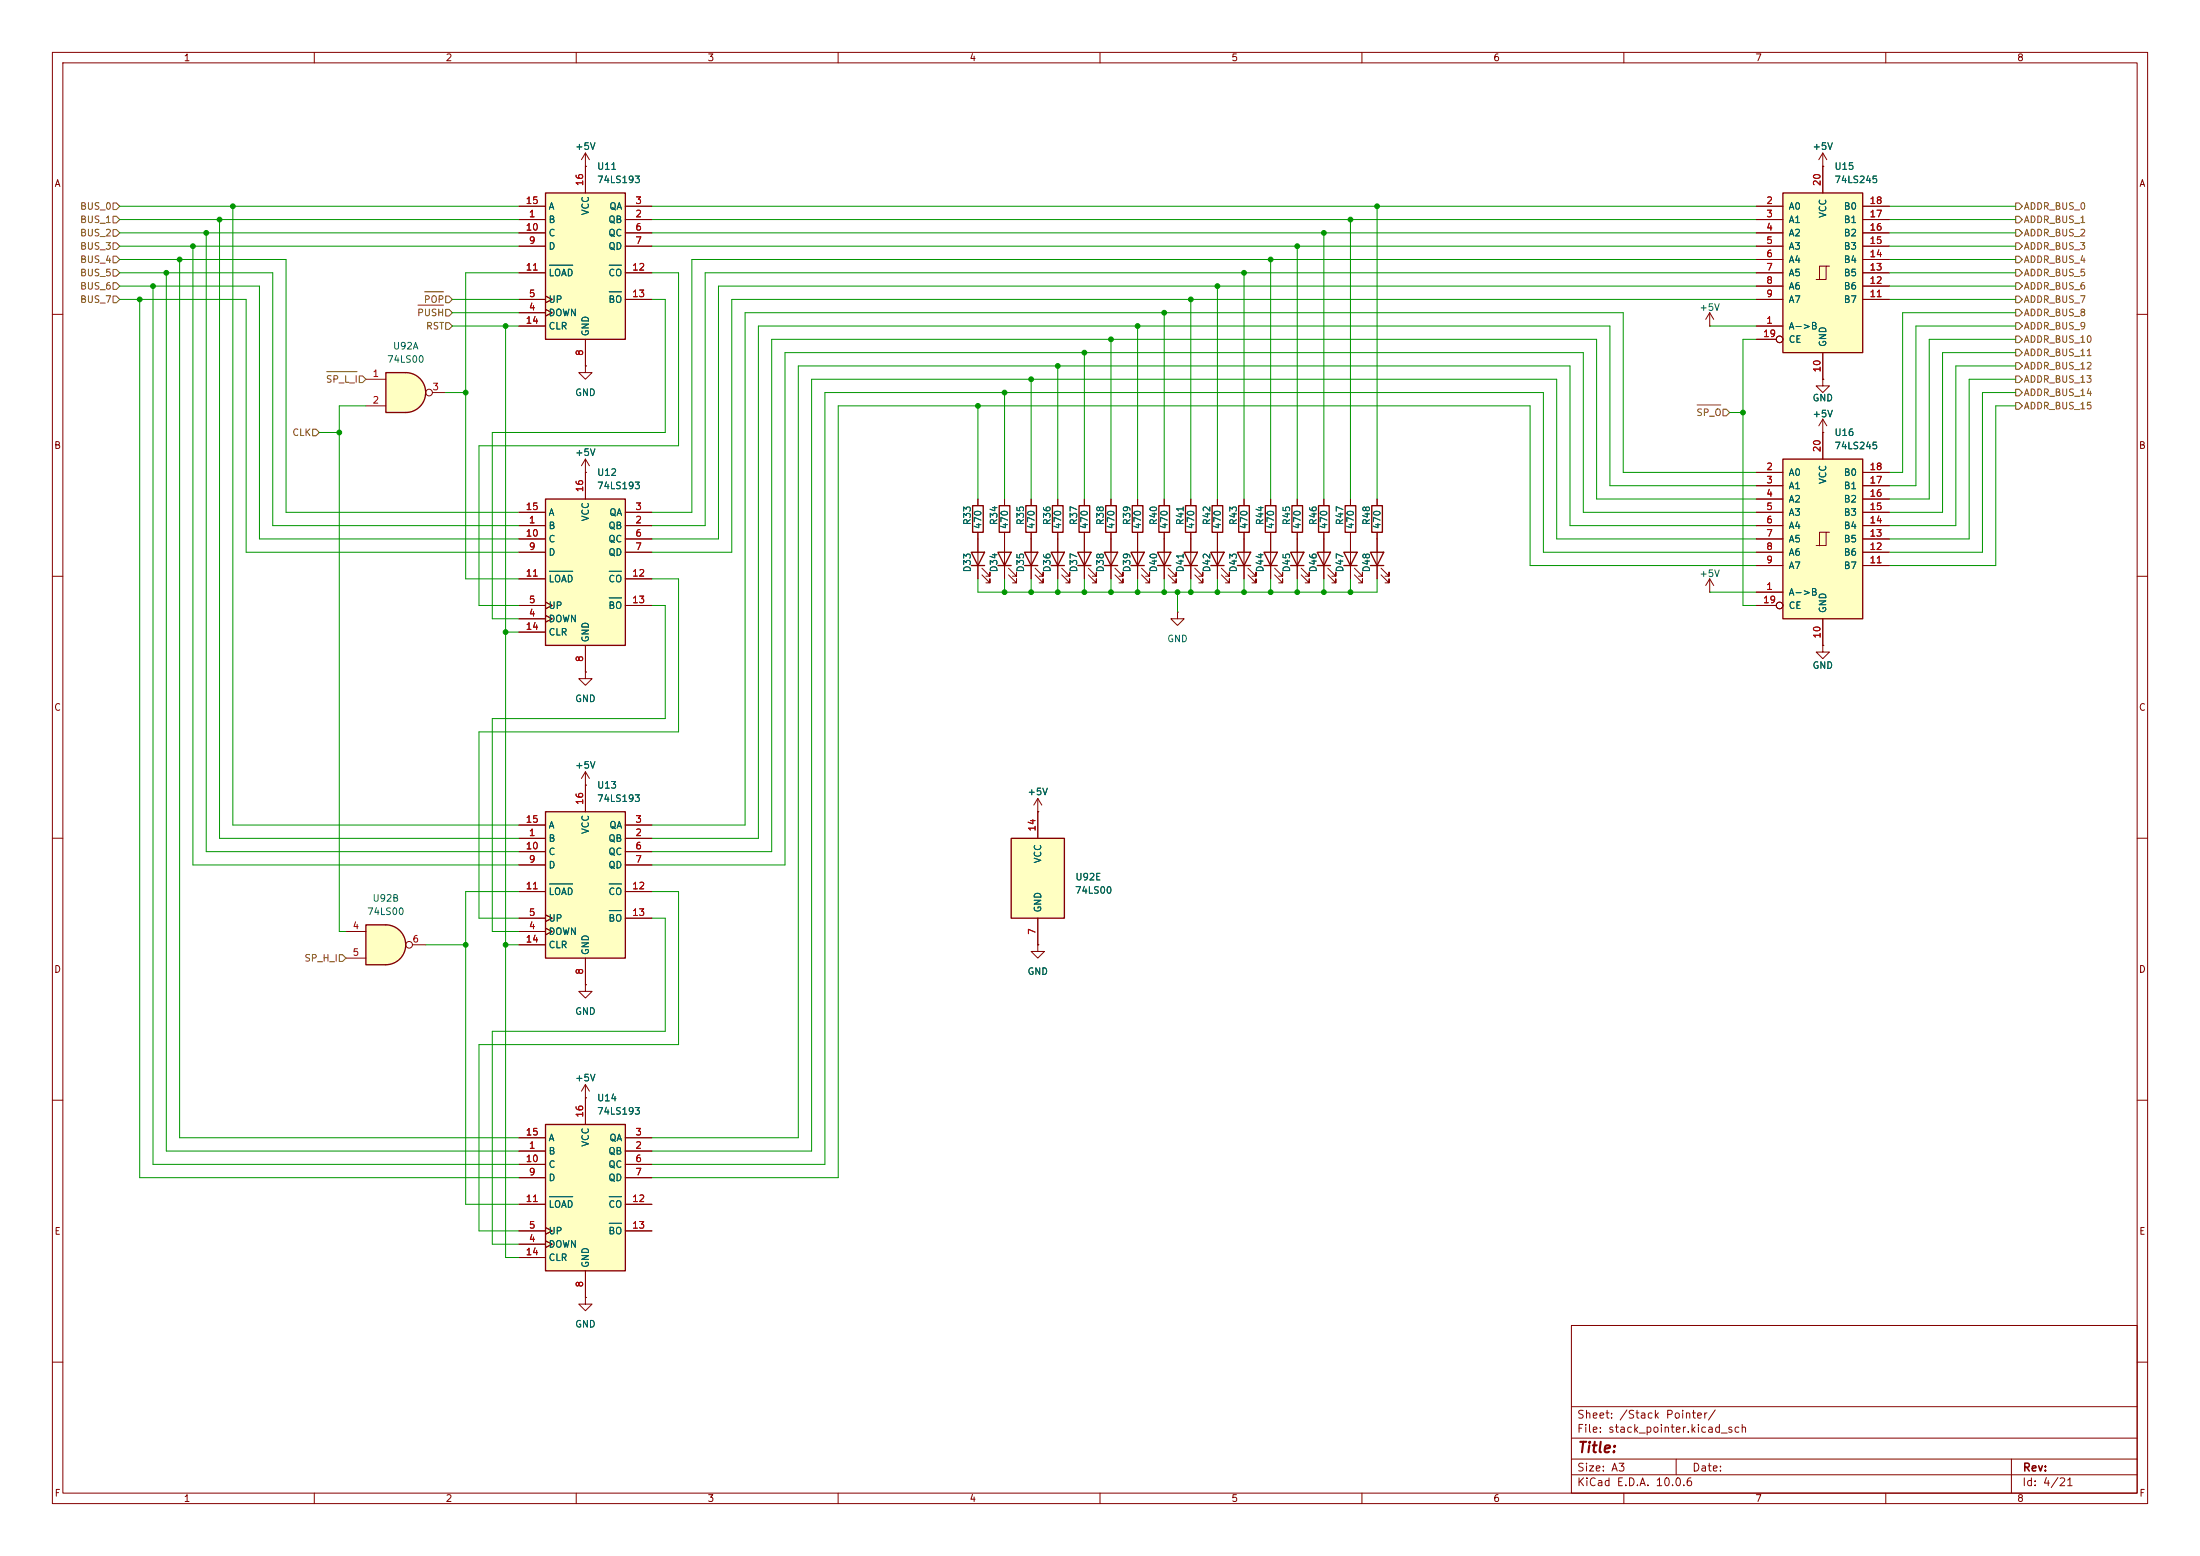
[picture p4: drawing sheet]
<svg xmlns="http://www.w3.org/2000/svg" width="420mm" height="297mm" viewBox="0 0 420 297" stroke-linecap="round" stroke-linejoin="round" font-family="sans-serif">
<g fill="none" stroke="#840000" stroke-width=".19">
<path d="M10 10h400v277h-400zM12 12h396v273h-396zM60 10v2M110 10v2M160 10v2M210 10v2M260 10v2M310 10v2M360 10v2M326.4 59.7l-.8 1.3M326.4 59.7l.8 1.3M326.4 59.7v2.5"/>
<path d="M10 60h2M326.4 62.2h.1M408 60h2M186.7 95.3v1.2M227.3 95.3v1.2M232.4 95.3v1.2M237.5 95.3v1.2M242.6 95.3v1.2M252.7 95.3v1.2M257.8 95.3v1.2M262.9 95.3v1.2M10 110h2"/>
<path d="M186.7 101.6v8.9M187.5 109.7l1.5 1.6v-.8v.8h-.8M187.5 108.5l1.5 1.5v-.8v.8h-.8M227.3 101.6v8.9M228.1 109.7l1.5 1.6v-.8v.8h-.7M228.1 108.5l1.5 1.5v-.8v.8h-.7M232.4 101.6v8.9M233.2 109.7l1.5 1.6v-.8v.8h-.8M233.2 108.5l1.5 1.5v-.8v.8h-.8M237.5 101.6v1.3M242.6 101.6v8.9M243.3 109.7l1.6 1.6v-.8v.8h-.8"/>
<path d="M243.3 108.5l1.6 1.5v-.8v.8h-.8M247.6 102.9v7.6M248.4 109.7l1.5 1.6v-.8v.8h-.7M248.4 108.5l1.5 1.5v-.8v.8h-.7M252.7 101.6v1.3M257.8 101.6v1.3M262.9 101.6v8.9M263.7 109.7l1.5 1.6v-.8v.8h-.8M263.7 108.5l1.5 1.5v-.8v.8h-.8M408 110h2M10 160h2M408 160h2"/>
<path d="M10 210h2M408 210h2M300 253h108v32h-108zM10 260h2M300 278.5h108M300 274.5h108M300 268.5h108M320 278.5v3M384 278.5v6.5M408 260h2M60 285v2M110 285v2"/>
<path d="M160 285v2M210 285v2M260 285v2M300 281.5h108M310 285v2M360 285v2"/>
</g>
<g fill="none" stroke="#840000" stroke-width=".25">
<path d="M185.7 96.5h2v5.1h-2zM226.3 96.5h2v5.1h-2zM231.4 96.5h2v5.1h-2zM236.5 96.5h2v5.1h-2zM241.6 96.5h2v5.1h-2zM251.7 96.5h2v5.1h-2zM256.8 96.5h2v5.1h-2zM261.9 96.5h2v5.1h-2zM185.4 105.4h2.6l-1.3 2.6zM185.4 108h2.6M226.1 105.4h2.5l-1.3 2.6zM226.1 108h2.5"/>
<path d="M231.1 105.4h2.6l-1.3 2.6zM231.1 108h2.6M241.3 105.4h2.5l-1.2 2.6zM241.3 108h2.5M246.4 105.4h2.5l-1.3 2.6zM246.4 108h2.5M261.6 105.4h2.6l-1.3 2.6zM261.6 108h2.6"/>
</g>
<path d="M73.7 176.5a3.8 3.8 0 0 1 3.8 3.8 3.8 3.8 0 0 1-3.8 3.9z" fill="#ffffc2" stroke="#ffffc2" stroke-width=".19"/>
<path d="M69.8 176.5h3.9v7.7h-3.9z" fill="#ffffc2"/>
<path d="M69.8 176.5h3.9a3.8 3.8 0 0 1 3.8 3.8 3.8 3.8 0 0 1-3.8 3.9h-3.9z" fill="none" stroke="#840000" stroke-width=".25"/>
<g fill="none" stroke="#840000" stroke-width=".19">
<path d="M111.8 31.8h.1M111.8 29.2l-.8 1.3M111.8 29.2l.7 1.3M111.8 29.2v2.6M66 177.8h3.8M66 182.9h3.8M78.7 180.3h2.6"/>
<circle cx="78.1" cy="180.3" r=".63"/>
</g>
<path d="M104.1 36.8h15.3v28h-15.3z" fill="#ffffc2"/>
<path d="M104.1 36.8h15.3v28h-15.3z" fill="none" stroke="#840000" stroke-width=".25"/>
<g fill="none" stroke="#840000" stroke-width=".19">
<path d="M99.1 39.4h5M111.8 31.8v5M119.4 39.4h5.1M99.1 41.9h5M99.1 59.7h5M99.1 57.2h5M99.1 44.5h5M99.1 47h5M99.1 52.1h5M104.1 59.1l1.3 .6-1.3 .6M104.1 56.5l1.3 .7-1.3 .6M119.4 41.9h5.1"/>
<path d="M119.4 57.2h5.1M119.4 44.5h5.1M119.4 47h5.1M119.4 52.1h5.1M99.1 62.2h5M111.8 69.9v1.2h1.2l-1.2 1.3-1.3-1.3h1.3M111.8 69.9h.1M111.8 64.8v5.1M111.8 90.2h.1M111.8 87.6v2.6M111.8 87.6l-.8 1.3M111.8 87.6l.7 1.3"/>
</g>
<path d="M104.9 50.6h4.4M116.3 50.6h2.3M116.3 55.7h2.3" fill="none" stroke="#006464" stroke-width=".19"/>
<path d="M104.1 95.3h15.3v27.9h-15.3z" fill="#ffffc2"/>
<path d="M104.1 95.3h15.3v27.9h-15.3z" fill="none" stroke="#840000" stroke-width=".25"/>
<g fill="none" stroke="#840000" stroke-width=".19">
<path d="M99.1 97.8h5M111.8 90.2v5.1M119.4 97.8h5.1M99.1 100.3h5M99.1 118.1h5M99.1 115.6h5M99.1 102.9h5M99.1 105.4h5M99.1 110.5h5M104.1 117.5l1.3 .6-1.3 .6M104.1 114.9l1.3 .7-1.3 .6M119.4 100.3h5.1"/>
<path d="M119.4 115.6h5.1M119.4 102.9h5.1M119.4 105.4h5.1M119.4 110.5h5.1M99.1 120.7h5M111.8 128.3v1.2h1.2l-1.2 1.3-1.3-1.3h1.3M111.8 128.3h.1M111.8 123.2v5.1"/>
</g>
<path d="M104.9 109h4.4M116.3 109h2.3M116.3 114.1h2.3" fill="none" stroke="#006464" stroke-width=".19"/>
<path d="M77.5 71.1a3.8 3.8 0 0 1 3.8 3.8 3.8 3.8 0 0 1-3.8 3.8z" fill="#ffffc2" stroke="#ffffc2" stroke-width=".19"/>
<path d="M73.7 71.1h3.8v7.6h-3.8z" fill="#ffffc2"/>
<path d="M73.7 71.1h3.8a3.8 3.8 0 0 1 3.8 3.8 3.8 3.8 0 0 1-3.8 3.8h-3.8z" fill="none" stroke="#840000" stroke-width=".25"/>
<g fill="none" stroke="#840000" stroke-width=".19">
<path d="M69.8 72.4h3.9M69.8 77.5h3.9M82.5 74.9h2.6"/>
<circle cx="81.9" cy="74.9" r=".63"/>
</g>
<path d="M193 160h10.2v15.3h-10.2z" fill="#ffffc2"/>
<g fill="none" stroke="#840000" stroke-width=".25">
<path d="M195.8 96.5h2.1v5.1h-2.1zM200.9 96.5h2v5.1h-2zM206 96.5h2v5.1h-2zM211.1 96.5h2v5.1h-2zM216.2 96.5h2v5.1h-2zM221.2 96.5h2.1v5.1h-2.1zM246.6 96.5h2.1v5.1h-2.1zM195.6 105.4h2.5l-1.3 2.6zM195.6 108h2.5M200.7 105.4h2.5l-1.3 2.6zM200.7 108h2.5M205.7 105.4h2.6l-1.3 2.6z"/>
<path d="M205.7 108h2.6M210.8 105.4h2.6l-1.3 2.6zM210.8 108h2.6M215.9 105.4h2.5l-1.2 2.6zM215.9 108h2.5M221 105.4h2.5l-1.3 2.6zM221 108h2.5M193 160h10.2v15.3h-10.2z"/>
</g>
<g fill="none" stroke="#840000" stroke-width=".19">
<path d="M196.8 95.3v1.2M201.9 95.3v1.2M207 95.3v1.2M212.1 95.3v1.2M217.2 95.3v1.2M222.2 95.3v1.2M247.6 95.3v1.2M196.8 101.6v8.9M197.6 109.7l1.5 1.6v-.8v.8h-.7M197.6 108.5l1.5 1.5v-.8v.8h-.7M201.9 101.6v8.9M202.7 109.7l1.5 1.6v-.8v.8h-.7"/>
<path d="M202.7 108.5l1.5 1.5v-.8v.8h-.7M207 101.6v8.9M207.8 109.7l1.5 1.6v-.8v.8h-.8M207.8 108.5l1.5 1.5v-.8v.8h-.8M212.1 101.6v8.9M212.9 109.7l1.5 1.6v-.8v.8h-.8M212.9 108.5l1.5 1.5v-.8v.8h-.8M217.2 101.6v8.9M217.9 109.7l1.6 1.6v-.8v.8h-.8M217.9 108.5l1.6 1.5v-.8v.8h-.8M222.2 101.6v8.9M223 109.7l1.5 1.6v-.8v.8h-.7"/>
<path d="M223 108.5l1.5 1.5v-.8v.8h-.7M224.8 116.8v1.3h1.3l-1.3 1.3-1.3-1.3h1.3M224.8 116.8h.1M247.6 101.6v1.3M198.1 154.9h.1M198.1 152.4v7.6M198.1 152.4l-.7 1.3M198.1 152.4l.8 1.3M198.1 175.3v5M198.1 180.3v1.3h1.3l-1.3 1.3-1.3-1.3h1.3M198.1 180.3h.1"/>
</g>
<path d="M340.4 36.8h15.2v30.5h-15.2z" fill="#ffffc2"/>
<g fill="none" stroke="#840000" stroke-width=".19">
<path d="M335.3 39.4h5.1M348 31.8h.1M348 29.2v7.6M348 29.2l-.8 1.3M348 29.2l.7 1.3M355.6 39.4h5.1M335.3 41.9h5.1M335.3 44.5h5.1M335.3 47h5.1M335.3 49.5h5.1M335.3 52.1h5.1M335.3 54.6h5.1"/>
<path d="M335.3 57.2h5.1M348.6 50.8h-1.3v2.5M349.2 50.8h-.6v2.5h-1.9M355.6 41.9h5.1M355.6 44.5h5.1M355.6 47h5.1M355.6 49.5h5.1M355.6 52.1h5.1M355.6 54.6h5.1M355.6 57.2h5.1M335.3 62.2h5.1M335.3 64.8h3.8"/>
<path d="M348 72.4v1.3h1.2l-1.2 1.2-1.3-1.2h1.3M348 72.4h.1M348 67.3v5.1M348 82.6h.1M348 80v2.6M348 80l-.8 1.3M348 80l.7 1.3M326.4 113h.1M326.4 110.5l-.8 1.3M326.4 110.5l.8 1.3M326.4 110.5v2.5M348 123.2v1.3h1.2l-1.2 1.2-1.3-1.2h1.3"/>
<path d="M348 123.2h.1"/>
<circle cx="339.7" cy="64.8" r=".63"/>
</g>
<path d="M340.4 36.8h15.2v30.5h-15.2z" fill="none" stroke="#840000" stroke-width=".25"/>
<path d="M340.4 87.6h15.2v30.5h-15.2z" fill="#ffffc2"/>
<g fill="none" stroke="#840000" stroke-width=".19">
<path d="M191.8 95.3v1.2M335.3 90.2h5.1M335.3 92.7h5.1M335.3 95.3h5.1M335.3 97.8h5.1M348 82.6v5M355.6 90.2h5.1M355.6 92.7h5.1M355.6 95.3h5.1M355.6 97.8h5.1M191.8 101.6v8.9M192.5 109.7l1.6 1.6v-.8v.8h-.8"/>
<path d="M192.5 108.5l1.6 1.5v-.8v.8h-.8M237.5 102.9v7.6M238.3 109.7l1.5 1.6v-.8v.8h-.8M238.3 108.5l1.5 1.5v-.8v.8h-.8M252.7 102.9v7.6M253.5 109.7l1.5 1.6v-.8v.8h-.7M253.5 108.5l1.5 1.5v-.8v.8h-.7M257.8 102.9v7.6M258.6 109.7l1.5 1.6v-.8v.8h-.8M258.6 108.5l1.5 1.5v-.8v.8h-.8M335.3 113h5.1M335.3 100.3h5.1"/>
<path d="M335.3 102.9h5.1M335.3 105.4h5.1M335.3 108h5.1M335.3 115.6h3.8M348 118.1v5.1M348.6 101.6h-1.3v2.5M349.2 101.6h-.6v2.5h-1.9M355.6 100.3h5.1M355.6 102.9h5.1M355.6 105.4h5.1M355.6 108h5.1M111.8 149.9h.1"/>
<path d="M111.8 147.3l-.8 1.3M111.8 147.3l.7 1.3M111.8 147.3v2.6"/>
<circle cx="339.7" cy="115.6" r=".63"/>
</g>
<path d="M190.8 96.5h2v5.1h-2zM340.4 87.6h15.2v30.5h-15.2zM190.5 105.4h2.5l-1.2 2.6zM190.5 108h2.5M236.2 105.4h2.6l-1.3 2.6zM236.2 108h2.6M251.5 105.4h2.5l-1.3 2.6zM251.5 108h2.5M256.5 105.4h2.6l-1.3 2.6zM256.5 108h2.6" fill="none" stroke="#840000" stroke-width=".25"/>
<path d="M104.1 154.9h15.3v28h-15.3z" fill="#ffffc2"/>
<path d="M104.1 154.9h15.3v28h-15.3z" fill="none" stroke="#840000" stroke-width=".25"/>
<g fill="none" stroke="#840000" stroke-width=".19">
<path d="M99.1 157.5h5M111.8 149.9v5M119.4 157.5h5.1M99.1 160h5M99.1 177.8h5M99.1 175.3h5M99.1 162.6h5M99.1 165.1h5M99.1 170.2h5M104.1 177.2l1.3 .6-1.3 .6M104.1 174.6l1.3 .7-1.3 .6M119.4 160h5.1"/>
<path d="M119.4 175.3h5.1M119.4 162.6h5.1M119.4 165.1h5.1M119.4 170.2h5.1M99.1 180.3h5M111.8 182.9v5.1"/>
</g>
<path d="M104.9 168.7h4.4M116.3 168.7h2.3M116.3 173.8h2.3" fill="none" stroke="#006464" stroke-width=".19"/>
<path d="M104.1 214.6h15.3v28h-15.3z" fill="#ffffc2"/>
<path d="M104.1 214.6h15.3v28h-15.3z" fill="none" stroke="#840000" stroke-width=".25"/>
<g fill="none" stroke="#840000" stroke-width=".19">
<path d="M99.1 39.4h5M111.8 31.8h.1M111.8 31.8v5M119.4 39.4h5.1M335.3 39.4h5.1M348 31.8h.1M348 31.8v5M355.6 39.4h5.1M99.1 41.9h5M99.1 59.7h5M99.1 57.2h5M99.1 44.5h5"/>
<path d="M99.1 47h5M99.1 52.1h5M104.1 59.1l1.3 .6-1.3 .6M104.1 56.5l1.3 .7-1.3 .6M119.4 41.9h5.1M119.4 57.2h5.1M119.4 44.5h5.1M119.4 47h5.1M119.4 52.1h5.1M335.3 41.9h5.1M335.3 57.2h5.1M335.3 44.5h5.1"/>
<path d="M335.3 47h5.1M335.3 52.1h5.1M335.3 49.5h5.1M335.3 54.6h5.1M355.6 41.9h5.1M355.6 57.2h5.1M355.6 44.5h5.1M355.6 47h5.1M355.6 52.1h5.1M355.6 49.5h5.1M355.6 54.6h5.1M99.1 62.2h5"/>
<path d="M111.8 69.9h.1M111.8 64.8v5.1M335.3 62.2h5.1M335.3 64.8h3.8M348 72.4h.1M348 67.3v5.1M99.1 97.8h5M111.8 90.2h.1M111.8 90.2v5.1M119.4 97.8h5.1M186.7 95.3v1.2M191.8 95.3v1.2"/>
<path d="M196.8 95.3v1.2M201.9 95.3v1.2M207 95.3v1.2M212.1 95.3v1.2M217.2 95.3v1.2M222.2 95.3v1.2M227.3 95.3v1.2M232.4 95.3v1.2M237.5 95.3v1.2M242.6 95.3v1.2M247.6 95.3v1.2M252.7 95.3v1.2"/>
<path d="M257.8 95.3v1.2M262.9 95.3v1.2M335.3 97.8h5.1M335.3 90.2h5.1M335.3 92.7h5.1M335.3 95.3h5.1M348 82.6h.1M348 82.6v5M355.6 97.8h5.1M355.6 90.2h5.1M355.6 92.7h5.1M355.6 95.3h5.1"/>
<path d="M99.1 100.3h5M99.1 118.1h5M99.1 115.6h5M99.1 102.9h5M99.1 105.4h5M99.1 110.5h5M104.1 117.5l1.3 .6-1.3 .6M104.1 114.9l1.3 .7-1.3 .6M119.4 100.3h5.1M119.4 115.6h5.1M119.4 102.9h5.1M119.4 105.4h5.1"/>
<path d="M119.4 110.5h5.1M186.7 101.6v3.8M186.7 108v2.5M191.8 101.6v3.8M191.8 108v2.5M196.8 101.6v3.8M196.8 108v2.5M201.9 101.6v3.8M201.9 108v2.5M207 101.6v3.8M207 108v2.5M212.1 101.6v3.8"/>
<path d="M212.1 108v2.5M217.2 101.6v3.8M217.2 108v2.5M222.2 101.6v3.8M222.2 108v2.5M227.3 101.6v3.8M227.3 108v2.5M232.4 101.6v3.8M232.4 108v2.5M237.5 101.6v3.8M237.5 108v2.5M242.6 101.6v3.8"/>
<path d="M242.6 108v2.5M247.6 101.6v3.8M247.6 108v2.5M252.7 101.6v3.8M252.7 108v2.5M257.8 101.6v3.8M257.8 108v2.5M262.9 101.6v3.8M262.9 108v2.5M335.3 100.3h5.1M335.3 115.6h3.8M335.3 102.9h5.1"/>
<path d="M335.3 105.4h5.1M335.3 113h5.1M335.3 108h5.1M348 118.1v5.1M355.6 100.3h5.1M355.6 102.9h5.1M355.6 105.4h5.1M355.6 108h5.1M99.1 120.7h5M111.8 128.3h.1M111.8 123.2v5.1M348 123.2h.1"/>
<path d="M99.1 157.5h5M111.8 149.9h.1M111.8 149.9v5M119.4 157.5h5.1M198.1 154.9h.1M198.1 154.9v5.1M99.1 160h5M99.1 177.8h5M99.1 175.3h5M99.1 162.6h5M99.1 165.1h5M99.1 170.2h5"/>
<path d="M104.1 177.2l1.3 .6-1.3 .6M104.1 174.6l1.3 .7-1.3 .6M119.4 160h5.1M119.4 175.3h5.1M119.4 162.6h5.1M119.4 165.1h5.1M119.4 170.2h5.1M198.1 175.3v5M99.1 180.3h5M111.8 188v1.2h1.2l-1.2 1.3-1.3-1.3h1.3M111.8 188h.1M111.8 182.9v5.1"/>
<path d="M198.1 180.3h.1M99.1 219.7h5M99.1 217.2h5M111.8 209.6h.1M111.8 207v7.6M111.8 207l-.8 1.3M111.8 207l.7 1.3M119.4 219.7h5.1M119.4 217.2h5.1M99.1 237.5h5M99.1 234.9h5M99.1 222.2h5"/>
<path d="M99.1 224.8h5M99.1 229.9h5M104.1 236.9l1.3 .6-1.3 .6M104.1 234.3l1.3 .6-1.3 .7M119.4 234.9h5.1M119.4 222.2h5.1M119.4 224.8h5.1M119.4 229.9h5.1M99.1 240h5M111.8 247.6v1.3h1.2l-1.2 1.3-1.3-1.3h1.3M111.8 247.6h.1M111.8 242.6v5"/>
<circle cx="339.7" cy="64.8" r=".63"/>
<circle cx="339.7" cy="115.6" r=".63"/>
</g>
<path d="M104.9 50.6h4.4M116.3 50.6h2.3M116.3 55.7h2.3M104.9 109h4.4M116.3 109h2.3M116.3 114.1h2.3M104.9 168.7h4.4M116.3 168.7h2.3M116.3 173.8h2.3M104.9 228.4h4.4M116.3 228.4h2.3M116.3 233.5h2.3" fill="none" stroke="#006464" stroke-width=".19"/>
<g fill="none" stroke="#725600" stroke-width=".19">
<path d="M21.6 38.7h.6l.7 .7-.7 .6h-.6zM384.8 38.7h.6l.7 .7-.7 .6h-.6zM21.6 46.4h.6l.7 .6-.7 .6h-.6zM21.6 51.4h.6l.7 .7-.7 .6h-.6zM21.6 48.9h.6l.7 .6-.7 .7h-.6zM21.6 41.3h.6l.7 .6-.7 .6h-.6zM21.6 43.8h.6l.7 .7-.7 .6h-.6zM21.6 56.5h.6l.7 .7-.7 .6h-.6zM21.6 54h.6l.7 .6-.7 .6h-.6zM79.8 58.2h4.9M81.1 55.7h3.6M85.1 59.1h.6l.7 .6-.7 .6h-.6z"/>
<path d="M85.1 56.5h.6l.7 .7-.7 .6h-.6zM384.8 46.4h.6l.7 .6-.7 .6h-.6zM384.8 51.4h.6l.7 .7-.7 .6h-.6zM384.8 59.1h.6l.7 .6-.7 .6h-.6zM384.8 56.5h.6l.7 .7-.7 .6h-.6zM384.8 41.3h.6l.7 .6-.7 .6h-.6zM384.8 54h.6l.7 .6-.7 .6h-.6zM384.8 48.9h.6l.7 .6-.7 .7h-.6zM384.8 43.8h.6l.7 .7-.7 .6h-.6zM62.4 70.9h5.8M68.6 71.8h.6l.6 .6-.6 .6h-.6zM85.1 61.6h.6l.7 .6-.7 .7h-.6z"/>
<path d="M324 77.3h4.5M328.9 78.1h.7l.6 .6-.6 .7h-.7zM384.8 64.1h.6l.7 .7-.7 .6h-.6zM384.8 71.8h.6l.7 .6-.7 .6h-.6zM384.8 61.6h.6l.7 .6-.7 .7h-.6zM384.8 69.2h.6l.7 .7-.7 .6h-.6zM384.8 74.3h.6l.7 .6-.7 .7h-.6zM384.8 66.7h.6l.7 .6-.7 .6h-.6zM384.8 76.8h.6l.7 .7-.7 .6h-.6zM59.7 81.9h.6l.7 .7-.7 .6h-.6zM64.8 182.2h.6l.6 .7-.6 .6h-.6z"/>
</g>
<g fill="none" stroke="#009600" stroke-width=".19">
<path d="M22.9 39.4h76.2M44.4 39.4v118.1h54.7M124.5 39.4h210.8M262.9 39.4v55.9M360.7 39.4h24.1M22.9 54.6h26.6v48.3h49.6M22.9 57.2h24.1v48.2h52.1M22.9 49.5h31.7v48.3h44.5M22.9 52.1h29.2v48.2h47M22.9 44.5h76.2M22.9 41.9h76.2M22.9 47h76.2"/>
<path d="M26.7 57.2v167.6h72.4M29.2 54.6v167.6h69.9M31.7 52.1v167.6h67.4M34.3 49.5v167.7h64.8M36.8 47v118.1h62.3M39.4 44.5v118.1h59.7M41.9 41.9v118.1h57.2M86.4 59.7h12.7M86.4 57.2h12.7M99.1 52.1h-10.2v58.4h10.2M124.5 57.2h2.5v25.4h-33v35.5h5.1M124.5 52.1h5v33h-38.1v30.5h7.7"/>
<path d="M124.5 44.5h210.8M124.5 41.9h210.8M124.5 47h210.8M222.2 59.7v35.6M227.3 57.2v38.1M232.4 54.6v40.7M237.5 52.1v43.2M242.6 49.5v45.8M247.6 47v48.3M252.7 44.5v50.8M257.8 41.9v53.4M335.3 54.6h-198.1v48.3h-12.7"/>
<path d="M335.3 57.2h-195.6v48.2h-15.2M335.3 49.5h-203.2v48.3h-7.6M335.3 52.1h-200.7v48.2h-10.1M360.7 57.2h24.1M360.7 49.5h24.1M360.7 52.1h24.1M360.7 44.5h24.1M360.7 54.6h24.1M360.7 41.9h24.1M360.7 47h24.1M384.8 59.7h-21.6v30.5h-2.5M69.8 77.5h-5v100.3h1.2"/>
<path d="M85.1 74.9h3.8M86.4 62.2h12.7M96.5 62.2v177.8h2.6M186.7 77.5v17.8M191.8 74.9v20.4M196.8 72.4v22.9M201.9 69.9v25.4M207 67.3v28M212.1 64.8v30.5M217.2 62.2v33.1M326.4 62.2h8.9M330.2 78.7h2.5"/>
<path d="M335.3 64.8h-2.6v50.8h2.6M384.8 72.4h-8.9v30.5h-15.2M384.8 77.5h-3.8v30.5h-20.3M384.8 64.8h-16.5v30.5h-7.6M384.8 62.2h-19v30.5h-5.1M384.8 67.3h-14v30.5h-10.1M384.8 74.9h-6.3v30.5h-17.8M384.8 69.9h-11.4v30.4h-12.7M61 82.6h3.8M335.3 90.2h-25.4v-30.5h-167.7v97.8h-17.7M335.3 95.3h-30.5v-30.5h-157.5v97.8h-22.8M335.3 92.7h-28v-30.5h-162.5v97.8h-20.3"/>
<path d="M335.3 97.8h-33v-30.5h-152.4v97.8h-25.4M124.5 110.5h5v29.2h-38.1v35.6h7.7M124.5 115.6h2.5v21.6h-33v40.6h5.1M186.7 110.5v2.5h76.2v-2.5M191.8 110.5v2.5M196.8 110.5v2.5M201.9 110.5v2.5M207 110.5v2.5M212.1 110.5v2.5M217.2 110.5v2.5M222.2 110.5v2.5M224.8 113v3.8"/>
<path d="M227.3 110.5v2.5M232.4 110.5v2.5M237.5 110.5v2.5M242.6 110.5v2.5M247.6 110.5v2.5M252.7 110.5v2.5M257.8 110.5v2.5M326.4 113h8.9M335.3 102.9h-38.1v-30.5h-142.3v147.3h-30.4M335.3 108h-43.2v-30.5h-132.1v147.3h-35.5M335.3 100.3h-35.6v-30.4h-147.3v147.3h-27.9M335.3 105.4h-40.7v-30.5h-137.1v147.3h-33"/>
<path d="M96.5 120.7h2.6M99.1 170.2h-10.2v59.7h10.2M124.5 170.2h5v29.2h-38.1v35.5h7.7M124.5 175.3h2.5v21.6h-33v40.6h5.1M81.3 180.3h7.6M96.5 180.3h2.6"/>
</g>
<g fill="#009600" stroke="#009600" stroke-width=".19">
<circle cx="39.4" cy="44.5" r=".46"/>
<circle cx="44.4" cy="39.4" r=".46"/>
<circle cx="41.9" cy="41.9" r=".46"/>
<circle cx="36.8" cy="47" r=".46"/>
<circle cx="34.3" cy="49.5" r=".46"/>
<circle cx="31.7" cy="52.1" r=".46"/>
<circle cx="29.2" cy="54.6" r=".46"/>
<circle cx="26.7" cy="57.2" r=".46"/>
<circle cx="64.8" cy="82.6" r=".46"/>
<circle cx="88.9" cy="180.3" r=".46"/>
<circle cx="96.5" cy="180.3" r=".46"/>
<circle cx="191.8" cy="113" r=".46"/>
<circle cx="186.7" cy="77.5" r=".46"/>
<circle cx="191.8" cy="74.9" r=".46"/>
<circle cx="88.9" cy="74.9" r=".46"/>
<circle cx="96.5" cy="120.7" r=".46"/>
<circle cx="96.5" cy="62.2" r=".46"/>
<circle cx="252.7" cy="44.5" r=".46"/>
<circle cx="257.8" cy="41.9" r=".46"/>
<circle cx="262.9" cy="39.4" r=".46"/>
<circle cx="207" cy="113" r=".46"/>
<circle cx="212.1" cy="113" r=".46"/>
<circle cx="196.8" cy="113" r=".46"/>
<circle cx="201.9" cy="113" r=".46"/>
<circle cx="217.2" cy="113" r=".46"/>
<circle cx="201.9" cy="69.9" r=".46"/>
<circle cx="207" cy="67.3" r=".46"/>
<circle cx="212.1" cy="64.8" r=".46"/>
<circle cx="196.8" cy="72.4" r=".46"/>
<circle cx="232.4" cy="54.6" r=".46"/>
<circle cx="217.2" cy="62.2" r=".46"/>
<circle cx="227.3" cy="57.2" r=".46"/>
<circle cx="222.2" cy="59.7" r=".46"/>
<circle cx="232.4" cy="113" r=".46"/>
<circle cx="237.5" cy="113" r=".46"/>
<circle cx="227.3" cy="113" r=".46"/>
<circle cx="242.6" cy="49.5" r=".46"/>
<circle cx="247.6" cy="47" r=".46"/>
<circle cx="237.5" cy="52.1" r=".46"/>
<circle cx="242.6" cy="113" r=".46"/>
<circle cx="247.6" cy="113" r=".46"/>
<circle cx="252.7" cy="113" r=".46"/>
<circle cx="257.8" cy="113" r=".46"/>
<circle cx="332.7" cy="78.7" r=".46"/>
<circle cx="222.2" cy="113" r=".46"/>
<circle cx="224.8" cy="113" r=".46"/>
</g>
<text font-size="2" fill="#840000" x="301" y="277.8">Title:</text>
<g font-size="1.5" fill="#840000">
<text x="300.9" y="273.8">File: stack_pointer.kicad_sch</text>
<text x="300.9" y="271.1">Sheet: /Stack Pointer/</text>
<text x="300.9" y="281.2">Size: A3</text>
<text x="322.9" y="281.2">Date:</text>
<text x="386" y="281.2">Rev:</text>
<text x="300.9" y="284">KiCad E.D.A. 10.0.6</text>
<text x="385.9" y="284">Id: 4/21</text>
</g>
<g font-size="1.3" fill="#840000">
<text x="35" y="12">1</text>
<text x="85" y="12">2</text>
<text x="135" y="12">3</text>
<text x="185" y="12">4</text>
<text x="235" y="12">5</text>
<text x="285" y="12">6</text>
<text x="335" y="12">7</text>
<text x="385" y="12">8</text>
<text x="10.3" y="36">A</text>
<text x="408.3" y="36">A</text>
<text x="10.2" y="86">B</text>
<text x="408.2" y="86">B</text>
<text x="10.2" y="136">C</text>
<text x="408.2" y="136">C</text>
<text x="10.2" y="186">D</text>
<text x="408.2" y="186">D</text>
<text x="10.3" y="236">E</text>
<text x="408.3" y="236">E</text>
<text x="10.3" y="286">F</text>
<text x="35" y="287">1</text>
<text x="85" y="287">2</text>
<text x="135" y="287">3</text>
<text x="185" y="287">4</text>
<text x="235" y="287">5</text>
<text x="285" y="287">6</text>
<text x="335" y="287">7</text>
<text x="385" y="287">8</text>
<text x="408.3" y="286">F</text>
</g>
<g font-size="1.3" fill="#006464">
<text x="109.7" y="28.9">+5V</text>
<text x="345.9" y="28.9">+5V</text>
<text x="113.9" y="32.7">U11</text>
<text x="113.9" y="35.3">74LS193</text>
<text x="350.1" y="32.7">U15</text>
<text x="350.1" y="35.3">74LS245</text>
<text x="104.6" y="40.3">A</text>
<text x="112.7" y="41.2" transform="rotate(-90 112.7 41.2)">VCC</text>
<text x="116.2" y="40.3">QA</text>
<text x="341.3" y="40.3">A0</text>
<text x="348.9" y="41.7" transform="rotate(-90 348.9 41.7)">VCC</text>
<text x="351.9" y="40.3">B0</text>
<text x="104.6" y="42.9">B</text>
<text x="104.6" y="48">D</text>
<text x="104.6" y="45.4">C</text>
<text x="116" y="42.9">QB</text>
<text x="116" y="45.4">QC</text>
<text x="116" y="48">QD</text>
<text x="341.3" y="42.9">A1</text>
<text x="341.3" y="45.4">A2</text>
<text x="341.3" y="48">A3</text>
<text x="351.9" y="48">B3</text>
<text x="351.9" y="45.4">B2</text>
<text x="351.9" y="42.9">B1</text>
<text x="104.6" y="53">LOAD</text>
<text x="116" y="53">CO</text>
<text x="341.3" y="50.5">A4</text>
<text x="341.3" y="53">A5</text>
<text x="351.9" y="53">B5</text>
<text x="351.9" y="50.5">B4</text>
<text x="104.6" y="58.1">UP</text>
<text x="116" y="58.1">BO</text>
<text x="324.3" y="59.6">+5V</text>
<text x="341.3" y="55.6">A6</text>
<text x="341.3" y="58.1">A7</text>
<text x="351.9" y="58.1">B7</text>
<text x="351.9" y="55.6">B6</text>
<text x="104.6" y="60.7">DOWN</text>
<text x="104.6" y="63.2">CLR</text>
<text x="112.7" y="64.3" transform="rotate(-90 112.7 64.3)">GND</text>
<text x="341.3" y="63.2">A-&gt;B</text>
<text x="341.3" y="65.7">CE</text>
<text x="73.8" y="69.5">74LS00</text>
<text x="74.9" y="67">U92A</text>
<text x="348.9" y="66.3" transform="rotate(-90 348.9 66.3)">GND</text>
<text x="109.7" y="75.9">GND</text>
<text x="345.9" y="76.9">GND</text>
<text x="345.9" y="80">+5V</text>
<text x="350.1" y="83.5">U16</text>
<text x="109.7" y="87.3">+5V</text>
<text x="350.1" y="86.1">74LS245</text>
<text x="113.9" y="91.1">U12</text>
<text x="113.9" y="93.7">74LS193</text>
<text x="341.3" y="91.1">A0</text>
<text x="341.3" y="93.7">A1</text>
<text x="348.9" y="92.5" transform="rotate(-90 348.9 92.5)">VCC</text>
<text x="351.9" y="93.7">B1</text>
<text x="351.9" y="91.1">B0</text>
<text x="104.6" y="101.3">B</text>
<text x="104.6" y="98.8">A</text>
<text x="112.7" y="99.6" transform="rotate(-90 112.7 99.6)">VCC</text>
<text x="116" y="101.3">QB</text>
<text x="116.2" y="98.8">QA</text>
<text x="185.6" y="100.3" transform="rotate(-90 185.6 100.3)">R33</text>
<text x="187.7" y="101.1" transform="rotate(-90 187.7 101.1)">470</text>
<text x="190.7" y="100.3" transform="rotate(-90 190.7 100.3)">R34</text>
<text x="192.7" y="101.1" transform="rotate(-90 192.7 101.1)">470</text>
<text x="195.8" y="100.3" transform="rotate(-90 195.8 100.3)">R35</text>
<text x="197.8" y="101.1" transform="rotate(-90 197.8 101.1)">470</text>
<text x="200.9" y="100.3" transform="rotate(-90 200.9 100.3)">R36</text>
<text x="202.9" y="101.1" transform="rotate(-90 202.9 101.1)">470</text>
<text x="205.9" y="100.3" transform="rotate(-90 205.9 100.3)">R37</text>
<text x="208" y="101.1" transform="rotate(-90 208 101.1)">470</text>
<text x="211" y="100.3" transform="rotate(-90 211 100.3)">R38</text>
<text x="213.1" y="101.1" transform="rotate(-90 213.1 101.1)">470</text>
<text x="216.1" y="100.3" transform="rotate(-90 216.1 100.3)">R39</text>
<text x="218.1" y="101.1" transform="rotate(-90 218.1 101.1)">470</text>
<text x="221.2" y="100.3" transform="rotate(-90 221.2 100.3)">R40</text>
<text x="223.2" y="101.1" transform="rotate(-90 223.2 101.1)">470</text>
<text x="226.3" y="100.3" transform="rotate(-90 226.3 100.3)">R41</text>
<text x="228.3" y="101.1" transform="rotate(-90 228.3 101.1)">470</text>
<text x="231.3" y="100.3" transform="rotate(-90 231.3 100.3)">R42</text>
<text x="233.4" y="101.1" transform="rotate(-90 233.4 101.1)">470</text>
<text x="236.4" y="100.3" transform="rotate(-90 236.4 100.3)">R43</text>
<text x="238.5" y="101.1" transform="rotate(-90 238.5 101.1)">470</text>
<text x="241.5" y="100.3" transform="rotate(-90 241.5 100.3)">R44</text>
<text x="243.5" y="101.1" transform="rotate(-90 243.5 101.1)">470</text>
<text x="246.6" y="100.3" transform="rotate(-90 246.6 100.3)">R45</text>
<text x="248.6" y="101.1" transform="rotate(-90 248.6 101.1)">470</text>
<text x="251.7" y="100.3" transform="rotate(-90 251.7 100.3)">R46</text>
<text x="253.7" y="101.1" transform="rotate(-90 253.7 101.1)">470</text>
<text x="256.7" y="100.3" transform="rotate(-90 256.7 100.3)">R47</text>
<text x="258.8" y="101.1" transform="rotate(-90 258.8 101.1)">470</text>
<text x="261.8" y="100.3" transform="rotate(-90 261.8 100.3)">R48</text>
<text x="263.9" y="101.1" transform="rotate(-90 263.9 101.1)">470</text>
<text x="341.3" y="96.2">A2</text>
<text x="341.3" y="98.8">A3</text>
<text x="341.3" y="101.3">A4</text>
<text x="351.9" y="101.3">B4</text>
<text x="351.9" y="98.8">B3</text>
<text x="351.9" y="96.2">B2</text>
<text x="104.6" y="106.4">D</text>
<text x="104.6" y="103.8">C</text>
<text x="116" y="103.8">QC</text>
<text x="116" y="106.4">QD</text>
<text x="341.3" y="103.8">A5</text>
<text x="341.3" y="106.4">A6</text>
<text x="351.9" y="106.4">B6</text>
<text x="351.9" y="103.8">B5</text>
<text x="104.6" y="111.5">LOAD</text>
<text x="116" y="111.5">CO</text>
<text x="185.6" y="109.3" transform="rotate(-90 185.6 109.3)">D33</text>
<text x="190.7" y="109.3" transform="rotate(-90 190.7 109.3)">D34</text>
<text x="195.8" y="109.3" transform="rotate(-90 195.8 109.3)">D35</text>
<text x="200.9" y="109.3" transform="rotate(-90 200.9 109.3)">D36</text>
<text x="205.9" y="109.3" transform="rotate(-90 205.9 109.3)">D37</text>
<text x="211" y="109.3" transform="rotate(-90 211 109.3)">D38</text>
<text x="216.1" y="109.3" transform="rotate(-90 216.1 109.3)">D39</text>
<text x="221.2" y="109.3" transform="rotate(-90 221.2 109.3)">D40</text>
<text x="226.3" y="109.3" transform="rotate(-90 226.3 109.3)">D41</text>
<text x="231.3" y="109.3" transform="rotate(-90 231.3 109.3)">D42</text>
<text x="236.4" y="109.3" transform="rotate(-90 236.4 109.3)">D43</text>
<text x="241.5" y="109.3" transform="rotate(-90 241.5 109.3)">D44</text>
<text x="246.6" y="109.3" transform="rotate(-90 246.6 109.3)">D45</text>
<text x="251.7" y="109.3" transform="rotate(-90 251.7 109.3)">D46</text>
<text x="256.7" y="109.3" transform="rotate(-90 256.7 109.3)">D47</text>
<text x="261.8" y="109.3" transform="rotate(-90 261.8 109.3)">D48</text>
<text x="324.3" y="110.4">+5V</text>
<text x="341.3" y="114">A-&gt;B</text>
<text x="341.3" y="108.9">A7</text>
<text x="351.9" y="108.9">B7</text>
<text x="104.6" y="119.1">DOWN</text>
<text x="104.6" y="116.5">UP</text>
<text x="116" y="116.5">BO</text>
<text x="341.3" y="116.5">CE</text>
<text x="348.9" y="117.1" transform="rotate(-90 348.9 117.1)">GND</text>
<text x="104.6" y="121.6">CLR</text>
<text x="112.7" y="122.7" transform="rotate(-90 112.7 122.7)">GND</text>
<text x="222.7" y="122.9">GND</text>
<text x="345.9" y="128">GND</text>
<text x="109.7" y="134.3">GND</text>
<text x="109.7" y="147">+5V</text>
<text x="113.9" y="150.8">U13</text>
<text x="113.9" y="153.4">74LS193</text>
<text x="196.1" y="152.1">+5V</text>
<text x="104.6" y="161">B</text>
<text x="104.6" y="158.4">A</text>
<text x="112.7" y="159.3" transform="rotate(-90 112.7 159.3)">VCC</text>
<text x="116" y="161">QB</text>
<text x="116.2" y="158.4">QA</text>
<text x="104.6" y="166.1">D</text>
<text x="104.6" y="163.5">C</text>
<text x="116" y="163.5">QC</text>
<text x="116" y="166.1">QD</text>
<text x="199.1" y="164.9" transform="rotate(-90 199.1 164.9)">VCC</text>
<text x="71" y="172.4">U92B</text>
<text x="104.6" y="171.1">LOAD</text>
<text x="116" y="171.1">CO</text>
<text x="205.1" y="170.9">74LS00</text>
<text x="205.2" y="168.3">U92E</text>
<text x="70" y="175">74LS00</text>
<text x="104.6" y="178.8">DOWN</text>
<text x="104.6" y="176.2">UP</text>
<text x="116" y="176.2">BO</text>
<text x="199.1" y="174.3" transform="rotate(-90 199.1 174.3)">GND</text>
<text x="104.6" y="181.3">CLR</text>
<text x="112.7" y="182.4" transform="rotate(-90 112.7 182.4)">GND</text>
<text x="196.1" y="186.4">GND</text>
<text x="109.7" y="194">GND</text>
<text x="109.7" y="206.7">+5V</text>
<text x="113.9" y="210.5">U14</text>
<text x="113.9" y="213.1">74LS193</text>
<text x="104.6" y="220.7">B</text>
<text x="104.6" y="218.1">A</text>
<text x="112.7" y="219" transform="rotate(-90 112.7 219)">VCC</text>
<text x="116" y="220.7">QB</text>
<text x="116.2" y="218.1">QA</text>
<text x="104.6" y="225.8">D</text>
<text x="104.6" y="223.2">C</text>
<text x="116" y="223.2">QC</text>
<text x="116" y="225.8">QD</text>
<text x="104.6" y="230.8">LOAD</text>
<text x="116" y="230.8">CO</text>
<text x="104.6" y="238.5">DOWN</text>
<text x="104.6" y="235.9">UP</text>
<text x="116" y="235.9">BO</text>
<text x="104.6" y="241">CLR</text>
<text x="112.7" y="242.1" transform="rotate(-90 112.7 242.1)">GND</text>
<text x="109.7" y="253.7">GND</text>
</g>
<g font-size="1.3" fill="#a90000">
<text x="111.6" y="35.6" transform="rotate(-90 111.6 35.6)">16</text>
<text x="347.8" y="35.6" transform="rotate(-90 347.8 35.6)">20</text>
<text x="100.3" y="39.2">15</text>
<text x="100.9" y="41.8">1</text>
<text x="121.2" y="41.8">2</text>
<text x="121.2" y="39.2">3</text>
<text x="337.1" y="39.2">2</text>
<text x="337.1" y="41.8">3</text>
<text x="356.8" y="41.8">17</text>
<text x="356.8" y="39.2">18</text>
<text x="100.3" y="44.3">10</text>
<text x="100.9" y="46.9">9</text>
<text x="121.2" y="44.3">6</text>
<text x="121.2" y="46.9">7</text>
<text x="337.1" y="44.3">4</text>
<text x="337.1" y="46.9">5</text>
<text x="356.8" y="46.9">15</text>
<text x="356.8" y="44.3">16</text>
<text x="100.3" y="51.9">11</text>
<text x="120.6" y="51.9">12</text>
<text x="337.1" y="49.4">6</text>
<text x="337.1" y="51.9">7</text>
<text x="356.8" y="51.9">13</text>
<text x="356.8" y="49.4">14</text>
<text x="100.9" y="59.6">4</text>
<text x="100.9" y="57">5</text>
<text x="120.6" y="57">13</text>
<text x="337.1" y="54.5">8</text>
<text x="337.1" y="57">9</text>
<text x="356.8" y="57">11</text>
<text x="356.8" y="54.5">12</text>
<text x="100.3" y="62.1">14</text>
<text x="336.5" y="64.6">19</text>
<text x="337.1" y="62.1">1</text>
<text x="111.6" y="68" transform="rotate(-90 111.6 68)">8</text>
<text x="347.8" y="71.2" transform="rotate(-90 347.8 71.2)">10</text>
<text x="71" y="72.3">1</text>
<text x="71" y="77.3">2</text>
<text x="82.5" y="74.8">3</text>
<text x="347.8" y="86.4" transform="rotate(-90 347.8 86.4)">20</text>
<text x="111.6" y="94" transform="rotate(-90 111.6 94)">16</text>
<text x="337.1" y="90">2</text>
<text x="337.1" y="92.6">3</text>
<text x="337.1" y="95.1">4</text>
<text x="356.8" y="95.1">16</text>
<text x="356.8" y="92.6">17</text>
<text x="356.8" y="90">18</text>
<text x="100.3" y="97.7">15</text>
<text x="100.9" y="100.2">1</text>
<text x="121.2" y="100.2">2</text>
<text x="121.2" y="97.7">3</text>
<text x="337.1" y="97.7">5</text>
<text x="337.1" y="100.2">6</text>
<text x="356.8" y="100.2">14</text>
<text x="356.8" y="97.7">15</text>
<text x="100.3" y="102.7">10</text>
<text x="100.9" y="105.3">9</text>
<text x="121.2" y="102.7">6</text>
<text x="121.2" y="105.3">7</text>
<text x="337.1" y="102.7">7</text>
<text x="337.1" y="105.3">8</text>
<text x="337.1" y="107.8">9</text>
<text x="356.8" y="107.8">11</text>
<text x="356.8" y="105.3">12</text>
<text x="356.8" y="102.7">13</text>
<text x="100.3" y="110.4">11</text>
<text x="120.6" y="110.4">12</text>
<text x="337.1" y="112.9">1</text>
<text x="100.9" y="118">4</text>
<text x="100.9" y="115.4">5</text>
<text x="120.6" y="115.4">13</text>
<text x="336.5" y="115.4">19</text>
<text x="100.3" y="120.5">14</text>
<text x="347.8" y="122" transform="rotate(-90 347.8 122)">10</text>
<text x="111.6" y="126.5" transform="rotate(-90 111.6 126.5)">8</text>
<text x="111.6" y="153.7" transform="rotate(-90 111.6 153.7)">16</text>
<text x="100.3" y="157.3">15</text>
<text x="100.9" y="159.9">1</text>
<text x="121.2" y="159.9">2</text>
<text x="121.2" y="157.3">3</text>
<text x="198" y="158.8" transform="rotate(-90 198 158.8)">14</text>
<text x="100.3" y="162.4">10</text>
<text x="100.9" y="165">9</text>
<text x="121.2" y="162.4">6</text>
<text x="121.2" y="165">7</text>
<text x="100.3" y="170">11</text>
<text x="120.6" y="170">12</text>
<text x="67.2" y="177.7">4</text>
<text x="100.9" y="177.7">4</text>
<text x="100.9" y="175.1">5</text>
<text x="120.6" y="175.1">13</text>
<text x="198" y="178.5" transform="rotate(-90 198 178.5)">7</text>
<text x="67.2" y="182.7">5</text>
<text x="78.6" y="180.2">6</text>
<text x="100.3" y="180.2">14</text>
<text x="111.6" y="186.2" transform="rotate(-90 111.6 186.2)">8</text>
<text x="111.6" y="213.4" transform="rotate(-90 111.6 213.4)">16</text>
<text x="100.3" y="217">15</text>
<text x="100.9" y="219.6">1</text>
<text x="121.2" y="219.6">2</text>
<text x="121.2" y="217">3</text>
<text x="100.3" y="222.1">10</text>
<text x="100.9" y="224.7">9</text>
<text x="121.2" y="222.1">6</text>
<text x="121.2" y="224.7">7</text>
<text x="100.3" y="229.7">11</text>
<text x="120.6" y="229.7">12</text>
<text x="100.3" y="239.9">14</text>
<text x="100.9" y="237.4">4</text>
<text x="100.9" y="234.8">5</text>
<text x="120.6" y="234.8">13</text>
<text x="111.6" y="245.8" transform="rotate(-90 111.6 245.8)">8</text>
</g>
<g font-size="1.3" fill="#725600">
<text x="15.2" y="40.3">BUS_0</text>
<text x="386.2" y="40.3">ADDR_BUS_0</text>
<text x="15.2" y="48">BUS_3</text>
<text x="15.2" y="42.9">BUS_1</text>
<text x="15.2" y="45.4">BUS_2</text>
<text x="386.2" y="48">ADDR_BUS_3</text>
<text x="386.2" y="42.9">ADDR_BUS_1</text>
<text x="386.2" y="45.4">ADDR_BUS_2</text>
<text x="15.2" y="53">BUS_5</text>
<text x="15.2" y="50.5">BUS_4</text>
<text x="386.2" y="53">ADDR_BUS_5</text>
<text x="386.2" y="50.5">ADDR_BUS_4</text>
<text x="15.2" y="58.1">BUS_7</text>
<text x="15.2" y="55.6">BUS_6</text>
<text x="80.8" y="58.1">POP</text>
<text x="386.2" y="58.1">ADDR_BUS_7</text>
<text x="386.2" y="55.6">ADDR_BUS_6</text>
<text x="79.5" y="60.7">PUSH</text>
<text x="81.2" y="63.2">RST</text>
<text x="386.2" y="65.7">ADDR_BUS_10</text>
<text x="386.2" y="63.2">ADDR_BUS_9</text>
<text x="386.2" y="60.7">ADDR_BUS_8</text>
<text x="386.2" y="70.8">ADDR_BUS_12</text>
<text x="386.2" y="68.3">ADDR_BUS_11</text>
<text x="62.1" y="73.4">SP_L_I</text>
<text x="386.2" y="73.4">ADDR_BUS_13</text>
<text x="386.2" y="75.9">ADDR_BUS_14</text>
<text x="55.7" y="83.5">CLK</text>
<text x="323.7" y="79.7">SP_O</text>
<text x="386.2" y="78.4">ADDR_BUS_15</text>
<text x="58" y="183.8">SP_H_I</text>
</g>
</svg>
